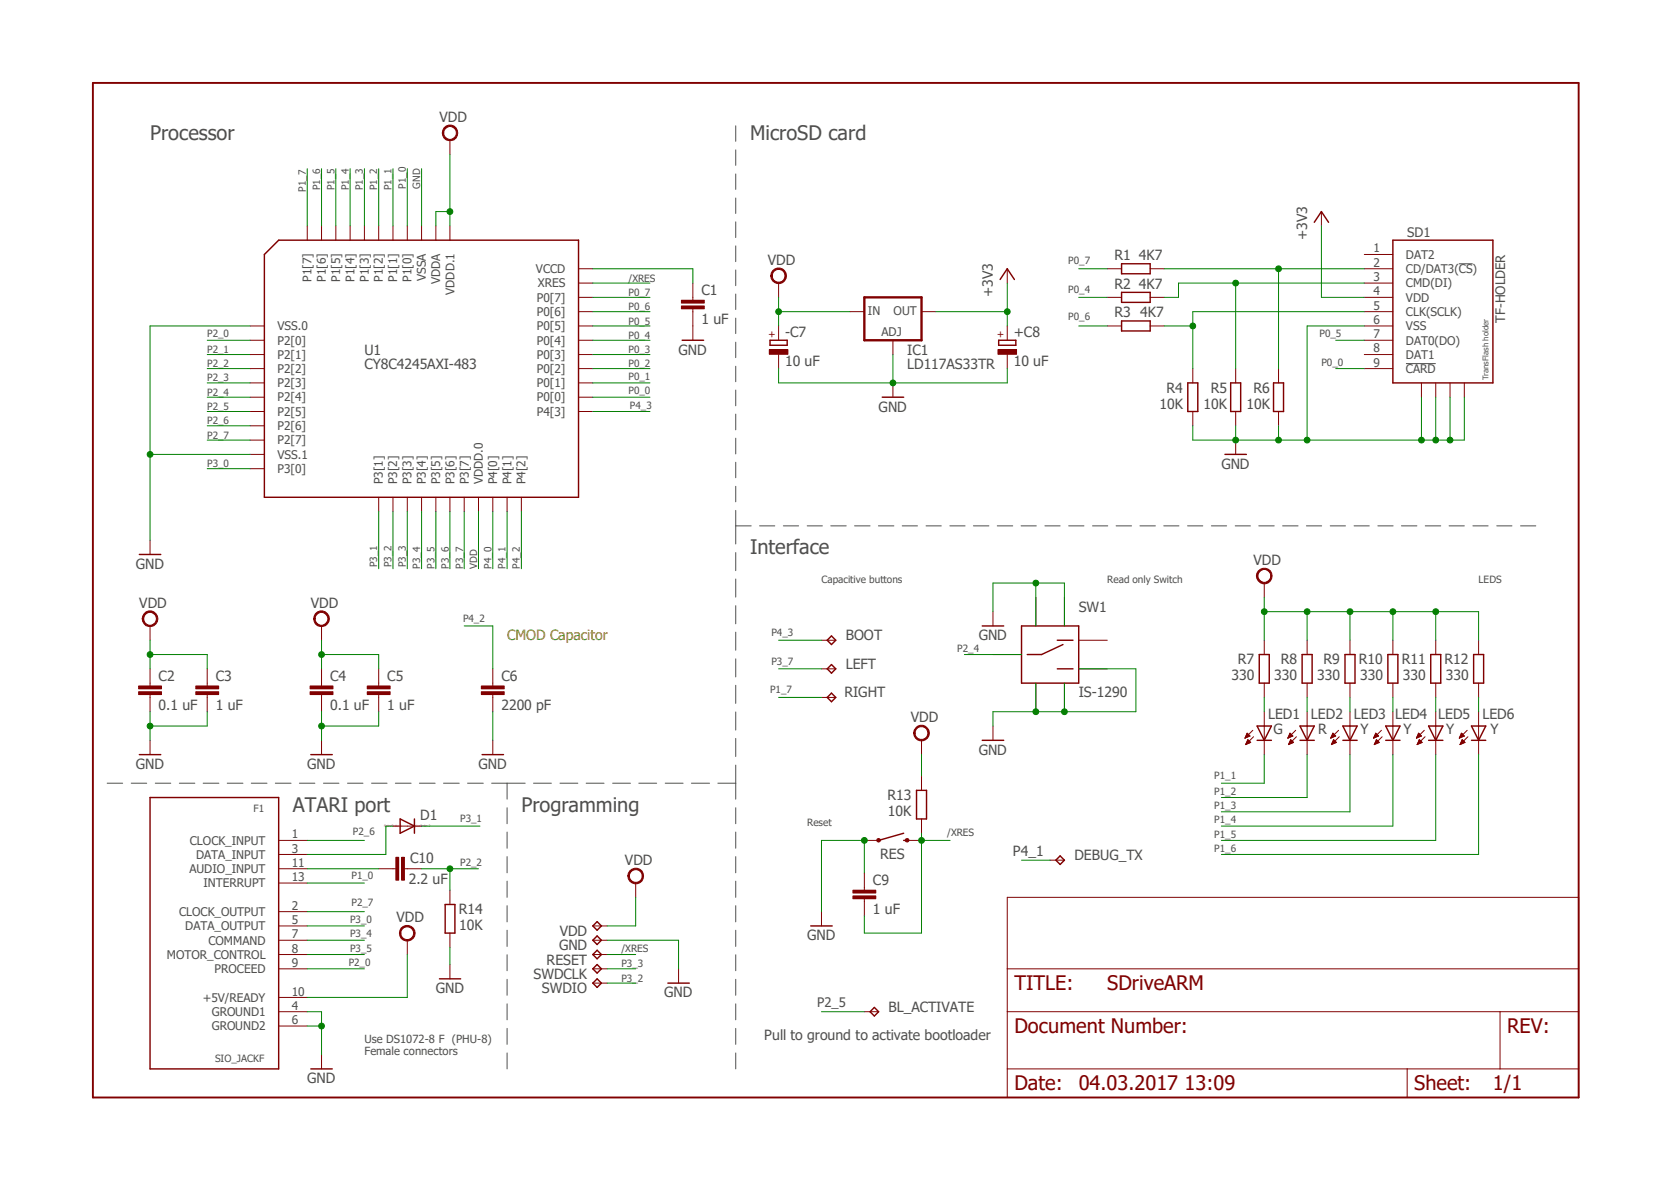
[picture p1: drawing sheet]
<svg xmlns="http://www.w3.org/2000/svg" width="297mm" height="210mm" viewBox="0 0 297 210" stroke-linecap="round" stroke-linejoin="round" font-family="sans-serif">
<path d="M16 14.4l265 181.1M281 14.4l-265 181.1" fill="none" stroke="#fff" stroke-width=".18"/>
<g fill="none" stroke="#505050" stroke-width=".18">
<path d="M130.8 22.4v2.7M130.8 26.6v2.8M130.8 30.9v2.8M130.8 35.2v2.7M130.8 39.4v2.8M130.8 43.7v2.8M130.8 48v2.8M130.8 52.2v2.8M130.8 56.5v2.8M259.3 46.9h2.4M130.8 60.8v2.7M130.8 65.1v2.7"/>
<path d="M130.8 69.3v2.8M130.8 73.6v2.8M130.8 77.9v2.7M249.9 64.6h5.3M130.8 82.1v2.8M130.8 86.4v2.8M130.8 90.7v5.9M130.8 98.2v3.2M130.8 93.4h2.7M135 93.4h2.7M139.2 93.4h2.7M143.5 93.4h2.7"/>
<path d="M147.7 93.4h2.7M151.9 93.4h2.7M156.1 93.4h2.8M160.4 93.4h2.7M164.6 93.4h2.7M168.8 93.4h2.7M173 93.4h2.8M177.2 93.4h2.8M181.5 93.4h2.7M185.7 93.4h2.7M189.9 93.4h2.8M194.2 93.4h2.7"/>
<path d="M198.4 93.4h2.7M202.6 93.4h2.8M206.8 93.4h2.7M211.1 93.4h2.7M215.3 93.4h2.7M219.5 93.4h2.7M223.7 93.4h2.8M228 93.4h2.7M232.2 93.4h2.7M236.4 93.4h2.7M240.7 93.4h2.7M244.9 93.4h2.7"/>
<path d="M249.1 93.4h2.7M253.3 93.4h2.8M257.6 93.4h2.7M261.8 93.4h2.7M266 93.4h2.7M270.3 93.4h2.7M130.8 102.9v3.2M130.8 107.6v3.2M130.8 112.3v3.2M130.8 117.1v3.2M19 139.1h2.8M23.3 139.1h2.8"/>
<path d="M27.6 139.1h2.8M31.9 139.1h2.7M36.1 139.1h2.8M40.4 139.1h2.8M44.7 139.1h2.8M48.9 139.1h2.8M53.2 139.1h2.8M57.5 139.1h2.7M61.8 139.1h2.7M66 139.1h2.8M70.3 139.1h2.8M74.5 139.1h2.8"/>
<path d="M78.8 139.1h2.8M83.1 139.1h2.8M87.4 139.1h5.9M90.1 139.1v2.9M94.8 139.1h3.2M99.5 139.1h3.2M104.2 139.1h3.2M108.9 139.1h3.2M113.5 139.1h3.2M118.2 139.1h3.2M122.9 139.1h3.2M127.6 139.1h3.2"/>
<path d="M130.8 121.8v3.2M130.8 126.5v3.2M130.8 131.2v3.2M130.8 135.9v6.1M90.1 143.5v2.8M90.1 147.8v2.9M90.1 152.2v2.9M90.1 156.5v2.9M130.8 143.5v2.8M130.8 147.8v2.9M130.8 152.2v2.9M130.8 156.5v2.9"/>
<path d="M90.1 160.9v2.9M90.1 165.3v2.8M90.1 169.6v2.9M90.1 174v2.8M90.1 178.4v2.8M130.8 160.9v2.9M130.8 165.3v2.8M130.8 169.6v2.9M130.8 174v2.8M130.8 178.4v2.8M90.1 182.7v2.8M90.1 187.1v2.8"/>
<path d="M130.8 182.7v2.8M130.8 187.1v2.8"/>
</g>
<path d="M16.5 14.7h264.1v180.3h-264.1z" fill="none" stroke="#800000" stroke-width=".34"/>
<g fill="none" stroke="#800000" stroke-width=".18">
<path d="M44.4 57.9h2.6M54.6 40.1v2.6M57.1 40.1v2.6M59.7 40.1v2.6M62.2 40.1v2.6M64.8 40.1v2.6M67.3 40.1v2.6M69.8 40.1v2.6M72.4 40.1v2.6M74.9 40.1v2.6M77.5 40.1v2.6M80 40.1v2.6"/>
<path d="M102.8 57.9h2.6M102.8 52.8h2.6M102.8 50.3h2.6M102.8 47.8h2.6M102.8 55.4h2.6M44.4 60.5h2.6M44.4 63h2.6M44.4 75.6h2.6M44.4 65.5h2.6M44.4 73.1h2.6M44.4 68h2.6M44.4 70.6h2.6"/>
<path d="M44.4 78.2h2.6M102.8 60.5h2.6M102.8 63h2.6M102.8 65.5h2.6M102.8 73.1h2.6M102.8 68h2.6M102.8 70.6h2.6M26.7 96v2.5M44.4 83.3h2.6M44.4 80.7h2.6M67.3 88.3v2.6M69.8 88.3v2.6"/>
<path d="M72.4 88.3v2.6M74.9 88.3v2.6M77.5 88.3v2.6M80 88.3v2.6M82.5 88.3v2.6M85 88.3v2.6M87.6 88.3v2.6M90.1 88.3v2.6M92.7 88.3v2.6M179 159.4h101.6v35.6h-101.6zM179 179.7h101.6M179 172.1h101.6"/>
<path d="M266.6 179.7v10.2M179 189.9h101.6M250.1 189.9v5.1"/>
</g>
<path d="M49.5 42.7h53.3v45.6h-55.8v-43.1zM24.8 98.5h3.8" fill="none" stroke="#800000" stroke-width=".25"/>
<path d="M78.9 22.7a1.38 1.38 0 0 1 2.2 .1 1.38 1.38 0 0 1-.7 2.1 1.38 1.38 0 0 1-1.8-1.3h.3a1.15 1.15 0 0 1 1.6-.9 1.15 1.15 0 0 1 .2 1.9 1.15 1.15 0 0 1-1.8-.6v-.4h-.3z" fill-rule="evenodd" fill="#800000"/>
<path d="M78.9 22.7a1.38 1.38 0 0 1 2.2 .1 1.38 1.38 0 0 1-.7 2.1 1.38 1.38 0 0 1-1.8-1.3h.3a1.15 1.15 0 0 1 1.6-.9 1.15 1.15 0 0 1 .2 1.9 1.15 1.15 0 0 1-1.8-.6v-.4h-.3zM80 24.9v2.5M123.1 52.8v.5M123.1 54.9v.5" fill="none" stroke="#800000" stroke-width=".18"/>
<path d="M121.1 54.4h4.1v.5h-4.1z" fill-rule="evenodd" fill="#800000"/>
<path d="M121.1 54.4h4.1v.5h-4.1z" fill="none" stroke="#800000" stroke-width=".18"/>
<path d="M121.1 53.3h4.1v.5h-4.1z" fill-rule="evenodd" fill="#800000"/>
<path d="M121.1 53.3h4.1v.5h-4.1zM123.1 50.3v2.5M123.1 55.4v5.1M26.7 121.4v.5M26.7 123.4v.5" fill="none" stroke="#800000" stroke-width=".18"/>
<path d="M121.2 60.5h3.9" fill="none" stroke="#800000" stroke-width=".25"/>
<path d="M24.6 122.9h4.1v.5h-4.1z" fill-rule="evenodd" fill="#800000"/>
<path d="M24.6 122.9h4.1v.5h-4.1z" fill="none" stroke="#800000" stroke-width=".18"/>
<path d="M24.6 121.9h4.1v.5h-4.1z" fill-rule="evenodd" fill="#800000"/>
<path d="M26.7 118.8v2.6M24.6 121.9h4.1v.5h-4.1zM26.7 123.9v2.5M36.8 121.4v.5M36.8 123.4v.5" fill="none" stroke="#800000" stroke-width=".18"/>
<path d="M34.8 122.9h4.1v.5h-4.1z" fill-rule="evenodd" fill="#800000"/>
<path d="M34.8 122.9h4.1v.5h-4.1z" fill="none" stroke="#800000" stroke-width=".18"/>
<path d="M34.8 121.9h4.1v.5h-4.1z" fill-rule="evenodd" fill="#800000"/>
<path d="M36.8 118.8v2.6M34.8 121.9h4.1v.5h-4.1zM36.8 123.9v2.5M57.1 121.4v.5M57.1 123.4v.5" fill="none" stroke="#800000" stroke-width=".18"/>
<path d="M55.1 122.9h4.1v.5h-4.1z" fill-rule="evenodd" fill="#800000"/>
<path d="M55.1 122.9h4.1v.5h-4.1z" fill="none" stroke="#800000" stroke-width=".18"/>
<path d="M55.1 121.9h4.1v.5h-4.1z" fill-rule="evenodd" fill="#800000"/>
<path d="M57.1 118.8v2.6M55.1 121.9h4.1v.5h-4.1zM57.1 123.9v2.5M67.3 121.4v.5M67.3 123.4v.5" fill="none" stroke="#800000" stroke-width=".18"/>
<path d="M65.3 122.9h4v.5h-4z" fill-rule="evenodd" fill="#800000"/>
<path d="M65.3 122.9h4v.5h-4z" fill="none" stroke="#800000" stroke-width=".18"/>
<path d="M65.3 121.9h4v.5h-4z" fill-rule="evenodd" fill="#800000"/>
<path d="M67.3 118.8v2.6M65.3 121.9h4v.5h-4zM67.3 123.9v2.5" fill="none" stroke="#800000" stroke-width=".18"/>
<path d="M25.6 109.1a1.39 1.39 0 0 1 2.2 .1 1.39 1.39 0 0 1-.8 2.1 1.39 1.39 0 0 1-1.7-1.4h.2a1.13 1.13 0 0 1 1.5-1 1.13 1.13 0 0 1 .6 1.7 1.13 1.13 0 0 1-1.8 .1l-.3-.8h-.2z" fill-rule="evenodd" fill="#800000"/>
<path d="M25.6 109.1a1.39 1.39 0 0 1 2.2 .1 1.39 1.39 0 0 1-.8 2.1 1.39 1.39 0 0 1-1.7-1.4h.2a1.13 1.13 0 0 1 1.5-1 1.13 1.13 0 0 1 .6 1.7 1.13 1.13 0 0 1-1.8 .1l-.3-.8h-.2zM26.7 111.2v2.5" fill="none" stroke="#800000" stroke-width=".18"/>
<path d="M56 109.1a1.4 1.4 0 0 1 2.3 0 1.4 1.4 0 0 1-.7 2.1 1.4 1.4 0 0 1-1.8-1.3h.2a1.15 1.15 0 0 1 1.7-.9 1.15 1.15 0 0 1 .2 1.9 1.15 1.15 0 0 1-1.9-.6v-.4h-.2z" fill-rule="evenodd" fill="#800000"/>
<path d="M56 109.1a1.4 1.4 0 0 1 2.3 0 1.4 1.4 0 0 1-.7 2.1 1.4 1.4 0 0 1-1.8-1.3h.2a1.15 1.15 0 0 1 1.7-.9 1.15 1.15 0 0 1 .2 1.9 1.15 1.15 0 0 1-1.9-.6v-.4h-.2zM57.1 111.2v2.5M26.7 131.5v2.6M57.1 131.5v2.6M87.6 121.4v.5M87.6 123.4v.5M87.6 131.5v2.6" fill="none" stroke="#800000" stroke-width=".18"/>
<path d="M24.8 134.1h3.8M55.2 134.1h3.9M85.7 134.1h3.8" fill="none" stroke="#800000" stroke-width=".25"/>
<path d="M85.6 122.9h4v.5h-4z" fill-rule="evenodd" fill="#800000"/>
<path d="M85.6 122.9h4v.5h-4z" fill="none" stroke="#800000" stroke-width=".18"/>
<path d="M85.6 121.9h4v.5h-4z" fill-rule="evenodd" fill="#800000"/>
<g fill="none" stroke="#800000" stroke-width=".18">
<path d="M87.6 118.8v2.6M85.6 121.9h4v.5h-4zM87.6 123.9v2.5M49.5 149.3h5.1M49.5 151.8h5.1M49.5 154.3h5.1M49.5 156.9h5.1M49.5 162h5.1M49.5 164.5h5.1M49.5 179.7h5.1M49.5 167h5.1M49.5 169.6h5.1"/>
<path d="M49.5 172.1h5.1M49.5 177.2h5.1M49.5 182.3h5.1M57.1 187.4v2.5"/>
</g>
<path d="M26.7 141.7h22.8v48.2h-22.8zM55.2 189.9h3.9" fill="none" stroke="#800000" stroke-width=".25"/>
<path d="M71.3 164.9a1.41 1.41 0 0 1 2.3 0 1.41 1.41 0 0 1-.8 2.2 1.41 1.41 0 0 1-1.8-1.3h.2a1.14 1.14 0 0 1 1.5-1.1 1.14 1.14 0 0 1 .6 1.8 1.14 1.14 0 0 1-1.8 0l-.2-.3-.1-.4h-.2z" fill-rule="evenodd" fill="#800000"/>
<g fill="none" stroke="#800000" stroke-width=".18">
<path d="M234.9 37.6v2.5M151.1 55.4h2.5M163.8 55.4h2.5M196.8 47.8h2.5M196.8 52.8h2.5M196.8 57.9h2.5M204.4 47.8h2.5M204.4 52.8h2.5M204.4 57.9h2.5M158.7 60.5v2.5M212 65.5v2.5M212 73.1v2.5"/>
<path d="M219.6 65.5v2.5M219.6 73.1v2.5M219.6 78.2v2.5M227.2 65.5v2.5M227.2 73.1v2.5M71.3 164.9a1.41 1.41 0 0 1 2.3 0 1.41 1.41 0 0 1-.8 2.2 1.41 1.41 0 0 1-1.8-1.3h.2a1.14 1.14 0 0 1 1.5-1.1 1.14 1.14 0 0 1 .6 1.8 1.14 1.14 0 0 1-1.8 0l-.2-.3-.1-.4h-.2zM72.4 167v2.6"/>
</g>
<path d="M233.6 39.5l1.3-1.9 1.2 1.9M199.3 46.9h5.1v1.7h-5.1zM199.3 51.9h5.1v1.8h-5.1zM199.3 57h5.1v1.8h-5.1zM136.9 60.5h3v.8h-3zM211.1 68h1.8v5.1h-1.8zM218.7 68h1.8v5.1h-1.8zM226.4 68h1.7v5.1h-1.7zM217.7 80.7h3.8" fill="none" stroke="#800000" stroke-width=".25"/>
<path d="M153.6 52.8h10.2v7.7h-10.2z" fill="none" stroke="#800000" stroke-width=".42"/>
<path d="M136.7 62.1h3.3v.8h-3.3z" fill-rule="evenodd" fill="#800000"/>
<path d="M138.4 57.9v2.6M136.7 62.1h3.3v.8h-3.3zM138.4 63v2.5" fill="none" stroke="#800000" stroke-width=".18"/>
<path d="M177.5 60.5h3.1v.8h-3.1z" fill="none" stroke="#800000" stroke-width=".25"/>
<path d="M177.4 62.1h3.3v.8h-3.3z" fill-rule="evenodd" fill="#800000"/>
<path d="M179 47.8v2.5M179 57.9v2.6M177.4 62.1h3.3v.8h-3.3zM179 63v2.5" fill="none" stroke="#800000" stroke-width=".18"/>
<path d="M177.8 49.7l1.2-1.9 1.3 1.9" fill="none" stroke="#800000" stroke-width=".25"/>
<path d="M137.3 48.1a1.4 1.4 0 0 1 2.3 .1 1.4 1.4 0 0 1-.8 2.1 1.4 1.4 0 0 1-1.8-1.3h.2a1.13 1.13 0 0 1 1.6-1.1 1.13 1.13 0 0 1 .4 1.9 1.13 1.13 0 0 1-1.9-.4l-.1-.4h-.2l.1-.5z" fill-rule="evenodd" fill="#800000"/>
<g fill="none" stroke="#800000" stroke-width=".18">
<path d="M137.3 48.1a1.4 1.4 0 0 1 2.3 .1 1.4 1.4 0 0 1-.8 2.1 1.4 1.4 0 0 1-1.8-1.3h.2a1.13 1.13 0 0 1 1.6-1.1 1.13 1.13 0 0 1 .4 1.9 1.13 1.13 0 0 1-1.9-.4l-.1-.4h-.2l.1-.5zM138.4 50.3v2.5M158.7 68v2.6M224.7 113.7v2.6M232.3 113.7v2.6M239.9 113.7v2.6M247.6 113.7v2.6M255.2 113.7v2.6M262.8 113.7v2.6M224.7 121.4v2.5M232.3 121.4v2.5M239.9 121.4v2.5"/>
<path d="M247.6 121.4v2.5M255.2 121.4v2.5M262.8 121.4v2.5"/>
</g>
<path d="M156.8 70.6h3.8M223.8 116.3h1.8v5.1h-1.8zM231.4 116.3h1.8v5.1h-1.8zM239.1 116.3h1.7v5.1h-1.7zM246.7 116.3h1.8v5.1h-1.8zM254.3 116.3h1.8v5.1h-1.8zM261.9 116.3h1.8v5.1h-1.8z" fill="none" stroke="#800000" stroke-width=".25"/>
<path d="M223.6 101.4a1.39 1.39 0 0 1 2.3 .2 1.39 1.39 0 0 1-.8 2.1 1.39 1.39 0 0 1-1.8-1.4h.3a1.15 1.15 0 0 1 1.5-1.1 1.15 1.15 0 0 1 .4 1.9 1.15 1.15 0 0 1-1.9-.4v-.4h-.3z" fill-rule="evenodd" fill="#800000"/>
<g fill="none" stroke="#800000" stroke-width=".18">
<path d="M146 113.7h2.5M146 118.8h2.5M176.5 116.3h5.1M176.5 108.7v2.5M184.1 106.1v5.1M189.2 106.1v5.1M191.7 113.7h5.1M191.7 118.8h5.1M223.6 101.4a1.39 1.39 0 0 1 2.3 .2 1.39 1.39 0 0 1-.8 2.1 1.39 1.39 0 0 1-1.8-1.4h.3a1.15 1.15 0 0 1 1.5-1.1 1.15 1.15 0 0 1 .4 1.9 1.15 1.15 0 0 1-1.9-.4v-.4h-.3zM224.7 103.6v2.5M146 123.9h2.5M176.5 129v2.5"/>
<path d="M184.1 121.4v5M189.2 121.4v5M221.3 131.1h.1M221.4 131h.2M221.4 130.9h.4M221.4 130.9h.6M221.4 130.8h.8M221.4 132.2h.1M221.4 132.2h.3M221.5 130.7h.6M221.5 132.1h.4M221.5 130.6h.5"/>
<path d="M221.5 132h.6M221.6 130.5h.3M221.6 131.9h.7M221.6 130.4h.2M221.6 131.8h.6M221.7 130.3h.1M221.7 131.7h.4M221.7 131.7h.3M221.7 131.6h.3M221.8 131.5h.1M222.2 130.8l-.5-.5-.4 .8M222.2 130.8l-.9 .3"/>
<path d="M222.3 131.9l-.5-.5-.4 .9M222.3 131.9l-.9 .4M222.7 129.8l-1.4 1.3M222.8 130.9l-1.4 1.4M224.7 126.4v7.7M228.9 131.1h.1M228.9 131h.3M229 130.9h.4M229 130.9h.6M229 132.2h.1M229.1 130.8h.7M229.1 132.2h.2"/>
<path d="M229.1 130.7h.6M229.1 132.1h.4M229.2 130.6h.4M229.2 132h.5M229.2 130.5h.3M229.2 131.9h.7M229.2 130.4h.2M229.2 131.8h.7M229.3 130.3h.1M229.3 131.7h.4M229.4 131.6h.2M229.4 131.5h.1"/>
<path d="M229.8 130.8l-.5-.5-.4 .8M229.8 130.8l-.9 .3M229.9 131.9l-.5-.5-.4 .9M229.9 131.9l-.9 .4M230.3 129.8l-1.4 1.3M230.4 130.9l-1.4 1.4M232.3 126.4v7.7M236.6 131.1h.1M236.6 131h.2M236.6 130.9h.4M236.6 130.9h.6M236.6 132.2h.1"/>
<path d="M236.7 130.8h.7M236.7 132.2h.2M236.7 130.7h.6M236.7 132.1h.4M236.8 130.6h.4M236.8 132h.5M236.8 130.5h.4M236.8 131.9h.7M236.9 130.4h.2M236.9 131.8h.5M236.9 130.3h.1M236.9 131.7h.5"/>
<path d="M236.9 131.7h.4M237 131.6h.2M237 131.5h.1M237.4 130.8l-.5-.5-.4 .8M237.4 130.8l-.9 .3M237.5 131.9l-.5-.5-.4 .9M237.5 131.9l-.9 .4M237.9 129.8l-1.4 1.3M238 130.9l-1.4 1.4M239.9 126.4v7.7M244.1 131.1h.1M244.2 131h.2"/>
<path d="M244.2 130.9h.4M244.3 130.9h.5M244.3 132.2h.1M244.3 130.8h.7M244.3 132.2h.2M244.3 130.7h.6M244.3 132.1h.4M244.4 130.6h.5M244.4 132h.5M244.4 130.5h.4M244.4 131.9h.7M244.5 130.4h.2"/>
<path d="M244.5 131.8h.6M244.5 130.3h.1M244.5 131.7h.5M244.6 131.7h.3M244.6 131.6h.2M244.6 131.5h.1M244.6 131.4l.6 .5-.9 .4zM245 130.8l-.5-.5-.4 .8M245 130.8l-.9 .3M245.5 129.8l-1.4 1.3M245.7 130.9l-1.4 1.4M247.6 126.4v7.7"/>
<path d="M251.8 131.1h.1M251.8 131h.2M251.8 130.9h.4M251.9 130.9h.5M251.9 132.2h.1M251.9 130.8h.7M251.9 132.2h.2M252 130.7h.6M252 132.1h.3M252 130.6h.5M252 132h.6M252.1 130.5h.3"/>
<path d="M252.1 131.9h.6M252.1 130.4h.2M252.1 130.3h.1M252.1 131.8h.6M252.1 131.7h.5M252.2 131.7h.3M252.2 131.6h.2M252.2 131.5h.1M252.3 131.4l.5 .5-.9 .4zM252.6 130.8l-.5-.5-.3 .8M252.6 130.8l-.8 .3M253.2 129.8l-1.4 1.3"/>
<path d="M253.3 130.9l-1.4 1.4M255.2 126.4v7.7M259.4 131.1h.1M259.4 131h.2M259.5 130.9h.3M259.5 130.9h.6M259.5 132.2h.1M259.5 130.8h.8M259.5 132.2h.3M259.6 130.7h.6M259.6 132.1h.4M259.6 130.6h.5"/>
<path d="M259.6 132h.5M259.7 130.5h.3M259.7 131.9h.6M259.7 130.4h.2M259.7 130.3h.1M259.7 131.8h.6M259.8 131.7h.4M259.8 131.7h.3M259.8 131.6h.3M259.8 131.5h.2M259.9 131.4l.5 .5-.9 .4zM260.3 130.8l-.5-.5-.4 .8"/>
<path d="M260.3 130.8l-.9 .3M260.8 129.8l-1.4 1.3M260.9 130.9l-1.4 1.4M262.8 126.4v7.7M105.4 174.7h2.5M105.4 172.1h2.5M105.4 169.6h2.5M105.4 167h2.5M105.4 164.5h2.5"/>
</g>
<g fill="none" stroke="#800000" stroke-width=".25">
<path d="M147.8 113l.7 .7-.7 .8-.8-.8zM147.8 118.1l.7 .7-.7 .8-.8-.8zM174.6 111.2h3.8M181.6 111.2h10.1v10.2h-10.1zM187.9 113.7h2.8M187.9 118.8h2.8M188.9 114.5l-3.8 1.8h-2.5M147.8 123.1l.7 .8-.7 .8-.8-.8zM174.6 131.5h3.8M223.4 129h2.6l-1.3 2.5zM223.4 131.5h2.6M231.1 131.5h2.5"/>
<path d="M231.1 129h2.5l-1.3 2.5zM238.7 131.5h2.5M238.7 129h2.5l-1.3 2.5zM246.3 131.5h2.5M246.3 129h2.5l-1.2 2.5zM253.9 131.5h2.6M253.9 129h2.6l-1.3 2.5zM261.5 131.5h2.6M261.5 129h2.6l-1.3 2.5zM106.1 173.9l.8 .8-.8 .7-.7-.7zM106.1 171.4l.8 .7-.8 .8-.7-.8zM106.1 168.8l.8 .8-.8 .7-.7-.7z"/>
<path d="M106.1 166.3l.8 .7-.8 .8-.7-.8zM106.1 163.7l.8 .8-.8 .8-.7-.8z"/>
</g>
<path d="M111.9 154.7a1.4 1.4 0 0 1 2.3 .2 1.4 1.4 0 0 1-.8 2.1 1.4 1.4 0 0 1-1.8-1.4h.2a1.15 1.15 0 0 1 1.6-1.1 1.15 1.15 0 0 1 .4 1.9 1.15 1.15 0 0 1-1.9-.4l-.1-.4h-.2z" fill-rule="evenodd" fill="#800000"/>
<path d="M111.9 154.7a1.4 1.4 0 0 1 2.3 .2 1.4 1.4 0 0 1-.8 2.1 1.4 1.4 0 0 1-1.8-1.4h.2a1.15 1.15 0 0 1 1.6-1.1 1.15 1.15 0 0 1 .4 1.9 1.15 1.15 0 0 1-1.9-.4l-.1-.4h-.2zM113 156.9v2.5M120.6 172.1v2.6" fill="none" stroke="#800000" stroke-width=".18"/>
<path d="M160.6 149.3h.6M160.6 148l-4.4 1.3M118.7 174.7h3.8" fill="none" stroke="#800000" stroke-width=".25"/>
<path d="M155.9 149.1h.5l.1 .2-.1 .2h-.5z" fill-rule="evenodd" fill="#800000"/>
<path d="M155.9 149.1h.5l.1 .2-.1 .2h-.5z" fill="none" stroke="#800000" stroke-width=".18"/>
<path d="M161 149.1h.5l.1 .2-.1 .2h-.5z" fill-rule="evenodd" fill="#800000"/>
<path d="M153.6 149.3h2.6M153.6 157.6v.6M153.6 159.7v.5M161 149.1h.5l.1 .2-.1 .2h-.5zM161.2 149.3h2.6" fill="none" stroke="#800000" stroke-width=".18"/>
<path d="M151.6 159.2h4.1v.5h-4.1z" fill-rule="evenodd" fill="#800000"/>
<path d="M151.6 159.2h4.1v.5h-4.1z" fill="none" stroke="#800000" stroke-width=".18"/>
<path d="M151.6 158.2h4.1v.5h-4.1z" fill-rule="evenodd" fill="#800000"/>
<path d="M163.8 137.9v2.5M151.6 158.2h4.1v.5h-4.1zM153.6 155.1v2.5M163.8 145.5v2.5M146 162v2.5M153.6 160.2v2.5" fill="none" stroke="#800000" stroke-width=".18"/>
<path d="M162.9 140.4h1.8v5.1h-1.8zM144.1 164.5h3.8" fill="none" stroke="#800000" stroke-width=".25"/>
<path d="M163.1 129a1.4 1.4 0 0 1 2 .7 1.4 1.4 0 0 1-1 1.9 1.4 1.4 0 0 1-1.7-1.3h.2a1.13 1.13 0 0 1 1.5-1.1 1.13 1.13 0 0 1 .6 1.7 1.13 1.13 0 0 1-1.8 .1l-.3-.7h-.2l.1-.5z" fill-rule="evenodd" fill="#800000"/>
<g fill="none" stroke="#800000" stroke-width=".18">
<path d="M242.5 45.2h5.1M242.5 47.8h5.1M242.5 50.3h5.1M242.5 52.8h5.1M242.5 55.4h5.1M242.5 57.9h5.1M242.5 60.5h5.1M242.5 63h5.1M242.5 65.5h5.1M252.6 68v2.6M255.2 68v2.6M257.7 68v2.6"/>
<path d="M260.3 68v2.6M162.7 129.4a1.39 1.39 0 0 1 2.3 .1 1.39 1.39 0 0 1-.8 2.1 1.39 1.39 0 0 1-1.8-1.3h.2a1.13 1.13 0 0 1 1.5-1.1 1.13 1.13 0 0 1 .6 1.7 1.13 1.13 0 0 1-1.8 .1l-.3-.7h-.2l.1-.5zM163.8 131.5v2.6M69.8 154.3h.6M71.9 154.3h.5"/>
</g>
<path d="M247.6 42.7h17.7v25.3h-17.7z" fill="none" stroke="#800000" stroke-width=".25"/>
<path d="M70.4 152.3h.5v4.1h-.5z" fill-rule="evenodd" fill="#800000"/>
<path d="M70.4 152.3h.5v4.1h-.5z" fill="none" stroke="#800000" stroke-width=".18"/>
<path d="M71.4 152.3h.5v4.1h-.5z" fill-rule="evenodd" fill="#800000"/>
<path d="M67.3 154.3h2.5M69.8 146.8h5.1M71.4 152.3h.5v4.1h-.5zM72.4 154.3h2.5M80 158.2v2.5M186.6 152.8h2.6M80 165.8v2.5M80 171.4v2.5M153.6 179.7h2.6" fill="none" stroke="#800000" stroke-width=".18"/>
<path d="M71.1 145.5l2.6 1.3-2.6 1.2zM73.7 145.5v2.5M188.4 152.1l.8 .7-.8 .8-.7-.8zM78.1 173.9h3.8M79.1 160.7h1.8v5.1h-1.8zM155.4 179l.8 .7-.8 .8-.8-.8z" fill="none" stroke="#800000" stroke-width=".25"/>
<path d="M44.4 57.9h-17.7v38.1M26.7 80.7h17.7" fill="none" stroke="#008000" stroke-width=".18"/>
<circle cx="26.7" cy="80.7" r=".51" fill="#008000"/>
<g fill="none" stroke="#008000" stroke-width=".18">
<path d="M74.9 30v10.1M26.7 126.4v5.1M36.8 126.4v2.6h-10.1"/>
<circle cx="26.7" cy="80.7" r=".51"/>
</g>
<circle cx="26.7" cy="129" r=".51" fill="#008000"/>
<g fill="none" stroke="#008000" stroke-width=".18">
<path d="M57.1 126.4v5.1M67.3 126.4v2.6h-10.2"/>
<circle cx="26.7" cy="129" r=".51"/>
</g>
<circle cx="57.1" cy="129" r=".51" fill="#008000"/>
<g fill="none" stroke="#008000" stroke-width=".18">
<path d="M87.6 126.4v5.1M54.6 179.7h2.5v7.7M54.6 182.3h2.5"/>
<circle cx="57.1" cy="129" r=".51"/>
</g>
<circle cx="57.1" cy="182.3" r=".51" fill="#008000"/>
<g fill="none" stroke="#008000" stroke-width=".18">
<path d="M242.5 57.9h-10.2v20.3h-12.7v-2.6"/>
<circle cx="57.1" cy="182.3" r=".51"/>
</g>
<circle cx="219.6" cy="78.2" r=".51" fill="#008000"/>
<g fill="none" stroke="#008000" stroke-width=".18">
<path d="M227.2 75.6v2.6"/>
<circle cx="219.6" cy="78.2" r=".51"/>
</g>
<circle cx="227.2" cy="78.2" r=".51" fill="#008000"/>
<circle cx="227.2" cy="78.2" r=".51" fill="none" stroke="#008000" stroke-width=".18"/>
<circle cx="232.3" cy="78.2" r=".51" fill="#008000"/>
<g fill="none" stroke="#008000" stroke-width=".18">
<path d="M212 75.6v2.6h7.6M252.6 70.6v7.6M255.2 70.6v7.6M257.7 70.6v7.6M260.3 70.6v7.6h-28"/>
<circle cx="232.3" cy="78.2" r=".51"/>
</g>
<circle cx="252.6" cy="78.2" r=".51" fill="#008000"/>
<circle cx="252.6" cy="78.2" r=".51" fill="none" stroke="#008000" stroke-width=".18"/>
<circle cx="255.2" cy="78.2" r=".51" fill="#008000"/>
<circle cx="255.2" cy="78.2" r=".51" fill="none" stroke="#008000" stroke-width=".18"/>
<circle cx="257.7" cy="78.2" r=".51" fill="#008000"/>
<g fill="none" stroke="#008000" stroke-width=".18">
<path d="M158.7 63v5h-20.3v-2.5M179 65.5v2.5"/>
<circle cx="257.7" cy="78.2" r=".51"/>
</g>
<circle cx="158.7" cy="68" r=".51" fill="#008000"/>
<g fill="none" stroke="#008000" stroke-width=".18">
<path d="M158.7 68h20.3M189.2 103.6h-12.7v5.1"/>
<circle cx="158.7" cy="68" r=".51"/>
</g>
<circle cx="184.1" cy="103.6" r=".51" fill="#008000"/>
<g fill="none" stroke="#008000" stroke-width=".18">
<path d="M184.1 103.6v7.6M189.2 103.6v7.6M201.9 118.8v7.6h-12.7M176.5 126.4v2.6"/>
<circle cx="184.1" cy="103.6" r=".51"/>
</g>
<circle cx="189.2" cy="126.4" r=".51" fill="#008000"/>
<g fill="none" stroke="#008000" stroke-width=".18">
<path d="M184.1 126.4h5.1"/>
<circle cx="189.2" cy="126.4" r=".51"/>
</g>
<circle cx="184.1" cy="126.4" r=".51" fill="#008000"/>
<g fill="none" stroke="#008000" stroke-width=".18">
<path d="M191.7 118.8h10.2M184.1 121.4v5h-7.6M189.2 121.4v5M153.6 155.1v-5.8h-7.6v12.7M107.9 167h12.7v5.1"/>
<circle cx="184.1" cy="126.4" r=".51"/>
</g>
<circle cx="153.6" cy="149.3" r=".51" fill="#008000"/>
<g fill="none" stroke="#008000" stroke-width=".18">
<path d="M36.8 60.5h7.6M36.8 63h7.6M36.8 65.5h7.6M74.9 154.3h10.1M80 154.3v3.9M54.6 172.1h10.2M80 168.3v3.1"/>
<circle cx="153.6" cy="149.3" r=".51"/>
</g>
<circle cx="80" cy="154.3" r=".51" fill="#008000"/>
<g fill="none" stroke="#008000" stroke-width=".18">
<path d="M54.6 30v10.1M57.1 30v10.1M59.7 30v10.1M62.2 30v10.1M64.8 30v10.1M67.3 30v10.1M69.8 30v10.1M72.4 30v10.1M105.4 50.3h10.1M36.8 68h7.6M36.8 70.6h7.6M36.8 73.1h7.6"/>
<path d="M36.8 75.6h7.6M36.8 78.2h7.6M36.8 83.3h7.6M171.4 116.3h10.2M138.4 123.9h7.6M224.7 134.1v5h-7.6M232.3 134.1v7.6h-15.2M239.9 134.1v10.1h-22.8M247.6 134.1v12.7h-30.5M255.2 134.1v15.2h-38.1M262.8 134.1v17.7h-45.7M54.6 149.3h10.2"/>
<path d="M54.6 156.9h10.2M163.8 149.3h5.1M163.8 148v17.8h-10.2v-3.1M54.6 162h10.2M54.6 164.5h10.2M107.9 169.6h5.1M146 179.7h7.6"/>
<circle cx="80" cy="154.3" r=".51"/>
</g>
<circle cx="163.8" cy="149.3" r=".51" fill="#008000"/>
<g fill="none" stroke="#008000" stroke-width=".18">
<path d="M80 37.6h-2.5v2.5M80 27.4v12.7M105.4 52.8h10.1M105.4 55.4h10.1M105.4 57.9h10.1M191.7 52.8h5.1M191.7 47.8h5.1M191.7 57.9h5.1M105.4 60.5h10.1M105.4 63h10.1M105.4 65.5h10.1M105.4 68h10.1"/>
<path d="M105.4 70.6h10.1M105.4 73.1h10.1M237.4 60.5h5.1M237.4 65.5h5.1M67.3 90.9v10.1M69.8 90.9v10.1M72.4 90.9v10.1M74.9 90.9v10.1M77.5 90.9v10.1M80 90.9v10.1M82.5 90.9v10.1M90.1 90.9v10.1"/>
<path d="M92.7 90.9v10.1M82.5 111.2h5.1v7.6M138.4 113.7h7.6M138.4 118.8h7.6M74.9 146.8h10.4M181.6 152.8h5M54.6 167h10.2M54.6 169.6h10.2M107.9 174.7h5.1M107.9 172.1h5.1"/>
<circle cx="163.8" cy="149.3" r=".51"/>
</g>
<circle cx="80" cy="37.6" r=".51" fill="#008000"/>
<g fill="none" stroke="#008000" stroke-width=".18">
<path d="M85 90.9v10.1M26.7 113.7v5.1M26.7 116.3h10.1v2.5"/>
<circle cx="80" cy="37.6" r=".51"/>
</g>
<circle cx="26.7" cy="116.3" r=".51" fill="#008000"/>
<g fill="none" stroke="#008000" stroke-width=".18">
<path d="M57.1 113.7v5.1M57.1 116.3h10.2v2.5"/>
<circle cx="26.7" cy="116.3" r=".51"/>
</g>
<circle cx="57.1" cy="116.3" r=".51" fill="#008000"/>
<g fill="none" stroke="#008000" stroke-width=".18">
<path d="M138.4 55.4h12.7M138.4 52.8v5.1M72.4 169.6v7.6h-17.8"/>
<circle cx="57.1" cy="116.3" r=".51"/>
</g>
<circle cx="138.4" cy="55.4" r=".51" fill="#008000"/>
<g fill="none" stroke="#008000" stroke-width=".18">
<path d="M224.7 106.1v7.6M224.7 108.7h38.1v5M232.3 108.7v5M239.9 108.7v5M247.6 108.7v5M255.2 108.7v5"/>
<circle cx="138.4" cy="55.4" r=".51"/>
</g>
<circle cx="232.3" cy="108.7" r=".51" fill="#008000"/>
<circle cx="232.3" cy="108.7" r=".51" fill="none" stroke="#008000" stroke-width=".18"/>
<circle cx="239.9" cy="108.7" r=".51" fill="#008000"/>
<circle cx="239.9" cy="108.7" r=".51" fill="none" stroke="#008000" stroke-width=".18"/>
<circle cx="247.6" cy="108.7" r=".51" fill="#008000"/>
<circle cx="247.6" cy="108.7" r=".51" fill="none" stroke="#008000" stroke-width=".18"/>
<circle cx="255.2" cy="108.7" r=".51" fill="#008000"/>
<circle cx="255.2" cy="108.7" r=".51" fill="none" stroke="#008000" stroke-width=".18"/>
<circle cx="224.7" cy="108.7" r=".51" fill="#008000"/>
<g fill="none" stroke="#008000" stroke-width=".18">
<path d="M105.4 47.8h17.7v2.5M206.9 47.8h35.6M227.2 47.8v17.7M163.8 134.1v3.8M113 159.4v5.1h-5.1"/>
<circle cx="224.7" cy="108.7" r=".51"/>
</g>
<circle cx="227.2" cy="47.8" r=".51" fill="#008000"/>
<g fill="none" stroke="#008000" stroke-width=".18">
<path d="M219.6 50.3v15.2M242.5 50.3h-33v2.5h-2.6"/>
<circle cx="227.2" cy="47.8" r=".51"/>
</g>
<circle cx="219.6" cy="50.3" r=".51" fill="#008000"/>
<g fill="none" stroke="#008000" stroke-width=".18">
<path d="M206.9 57.9h5.1M242.5 55.4h-30.5v10.1"/>
<circle cx="219.6" cy="50.3" r=".51"/>
</g>
<circle cx="212" cy="57.9" r=".51" fill="#008000"/>
<g fill="none" stroke="#008000" stroke-width=".18">
<path d="M166.3 55.4h12.7M179 50.3v7.6M234.9 40.1v12.7h7.6"/>
<circle cx="212" cy="57.9" r=".51"/>
</g>
<circle cx="179" cy="55.4" r=".51" fill="#008000"/>
<g fill="none" stroke="#008000" stroke-width=".18">
<path d="M87.6 90.9v10.1M224.7 123.9v2.5M232.3 123.9v2.5M239.9 123.9v2.5M247.6 123.9v2.5M255.2 123.9v2.5M262.8 123.9v2.5M54.6 154.3h12.7M69.8 146.8h-1.2v5h-14"/>
<circle cx="179" cy="55.4" r=".51"/>
</g>
<g font-size="3.6" fill="#505050">
<text x="26.7" y="24.9">Processor</text>
<text x="133.3" y="24.9">MicroSD card</text>
<text x="133.3" y="98.5">Interface</text>
<text x="52.1" y="144.2">ATARI port</text>
<text x="92.7" y="144.2">Programming</text>
</g>
<g font-size="3.6" fill="#800000">
<text x="180.3" y="175.9">TITLE:</text>
<text x="196.8" y="175.9">SDriveARM</text>
<text x="180.3" y="183.6">Document Number:</text>
<text x="267.9" y="183.6">REV:</text>
<text x="180.3" y="193.7">Date:</text>
<text x="191.7" y="193.7">04.03.2017 13:09</text>
<text x="251.4" y="193.7">Sheet:</text>
<text x="265.3" y="193.7">1/1</text>
</g>
<g font-size="2.5" fill="#505050">
<text x="78.1" y="21.7">VDD</text>
<text x="136.5" y="47.1">VDD</text>
<text x="198.1" y="46.2">R1</text>
<text x="202.4" y="46.2">4K7</text>
<text x="232.3" y="42.7" transform="rotate(-90 232.3 42.7)">+3V3</text>
<text x="124.7" y="52.5">C1</text>
<text x="176.5" y="52.8" transform="rotate(-90 176.5 52.8)">+3V3</text>
<text x="198.1" y="51.3">R2</text>
<text x="202.4" y="51.3">4K7</text>
<text x="124.7" y="57.5">1 uF</text>
<text x="139.5" y="59.9">-C7</text>
<text x="180.2" y="59.9">+C8</text>
<text x="198.1" y="56.4">R3</text>
<text x="202.7" y="56.4">4K7</text>
<text x="64.8" y="63">U1</text>
<text x="64.8" y="65.5">CY8C4245AXI-483</text>
<text x="120.6" y="63">GND</text>
<text x="139.5" y="65">10 uF</text>
<text x="161.2" y="65.5">LD117AS33TR</text>
<text x="161.2" y="63">IC1</text>
<text x="180.2" y="65">10 uF</text>
<text x="207.3" y="69.8">R4</text>
<text x="215.2" y="69.8">R5</text>
<text x="222.8" y="69.8">R6</text>
<text x="156.2" y="73.1">GND</text>
<text x="206.1" y="72.6">10K</text>
<text x="213.9" y="72.6">10K</text>
<text x="221.5" y="72.6">10K</text>
<text x="217.1" y="83.3">GND</text>
<text x="24.1" y="101">GND</text>
<text x="222.8" y="100.4">VDD</text>
<text x="24.8" y="108">VDD</text>
<text x="55.2" y="108">VDD</text>
<text x="150.3" y="113.7">BOOT</text>
<text x="173.9" y="113.7">GND</text>
<text x="191.7" y="108.7">SW1</text>
<text x="150.3" y="118.8">LEFT</text>
<text x="220" y="118">R7</text>
<text x="227.6" y="118">R8</text>
<text x="235.2" y="118">R9</text>
<text x="241.5" y="118">R10</text>
<text x="249.1" y="118">R11</text>
<text x="256.8" y="118">R12</text>
<text x="28.2" y="121">C2</text>
<text x="38.4" y="121">C3</text>
<text x="58.7" y="121">C4</text>
<text x="68.8" y="121">C5</text>
<text x="89.1" y="121">C6</text>
<text x="150.1" y="123.9">RIGHT</text>
<text x="191.7" y="123.9">IS-1290</text>
<text x="218.9" y="120.9">330</text>
<text x="226.5" y="120.9">330</text>
<text x="234.1" y="120.9">330</text>
<text x="241.7" y="120.9">330</text>
<text x="249.3" y="120.9">330</text>
<text x="257" y="120.9">330</text>
<text x="28.2" y="126.1">0.1 uF</text>
<text x="38.4" y="126.1">1 uF</text>
<text x="58.7" y="126.1">0.1 uF</text>
<text x="68.8" y="126.1">1 uF</text>
<text x="89.1" y="126.1">2200 pF</text>
<text x="161.9" y="128.4">VDD</text>
<text x="225.4" y="127.7">LED1</text>
<text x="226.4" y="130.4">G</text>
<text x="233" y="127.7">LED2</text>
<text x="234.3" y="130.4">R</text>
<text x="240.6" y="127.7">LED3</text>
<text x="241.8" y="130.4">Y</text>
<text x="248" y="127.7">LED4</text>
<text x="249.4" y="130.4">Y</text>
<text x="255.6" y="127.7">LED5</text>
<text x="257" y="130.4">Y</text>
<text x="263.5" y="127.7">LED6</text>
<text x="264.9" y="130.4">Y</text>
<text x="24.1" y="136.6">GND</text>
<text x="54.6" y="136.6">GND</text>
<text x="85" y="136.6">GND</text>
<text x="173.9" y="134.1">GND</text>
<text x="157.7" y="142.2">R13</text>
<text x="74.7" y="145.8">D1</text>
<text x="157.8" y="145">10K</text>
<text x="72.9" y="153.2">C10</text>
<text x="111.1" y="153.8">VDD</text>
<text x="156.4" y="152.6">RES</text>
<text x="180" y="152.1">P4_1</text>
<text x="191" y="152.9">DEBUG_TX</text>
<text x="72.6" y="157">2.2 uF</text>
<text x="155.2" y="157.3">C9</text>
<text x="70.5" y="163.9">VDD</text>
<text x="81.5" y="162.5">R14</text>
<text x="81.6" y="165.3">10K</text>
<text x="99.5" y="166.3">VDD</text>
<text x="143.5" y="167">GND</text>
<text x="155.2" y="162.3">1 uF</text>
<text x="94.8" y="173.9">SWDCLK</text>
<text x="97.2" y="171.4">RESET</text>
<text x="99.4" y="168.8">GND</text>
<text x="77.5" y="176.4">GND</text>
<text x="96.3" y="176.4">SWDIO</text>
<text x="118.1" y="177.2">GND</text>
<text x="157.9" y="179.7">BL_ACTIVATE</text>
<text x="135.8" y="184.8">Pull to ground to activate bootloader</text>
<text x="54.6" y="192.4">GND</text>
</g>
<text font-size="2.5" fill="#808000" x="90.1" y="113.7">CMOD Capacitor</text>
<g font-size="2.3" fill="#505050">
<text x="250.1" y="42.2">SD1</text>
<text x="267.5" y="57.3" transform="rotate(-90 267.5 57.3)">TF-HOLDER</text>
<text x="145.2" y="179">P2_5</text>
</g>
<g font-size="2.1" fill="#505050">
<text x="244.1" y="44.8">1</text>
<text x="244.1" y="47.4">2</text>
<text x="249.9" y="46">DAT2</text>
<text x="55.4" y="50.1" transform="rotate(-90 55.4 50.1)">P1[7]</text>
<text x="57.9" y="50.1" transform="rotate(-90 57.9 50.1)">P1[6]</text>
<text x="60.5" y="50.1" transform="rotate(-90 60.5 50.1)">P1[5]</text>
<text x="63" y="50.1" transform="rotate(-90 63 50.1)">P1[4]</text>
<text x="65.5" y="50.1" transform="rotate(-90 65.5 50.1)">P1[3]</text>
<text x="68.1" y="50.1" transform="rotate(-90 68.1 50.1)">P1[2]</text>
<text x="70.6" y="50.1" transform="rotate(-90 70.6 50.1)">P1[1]</text>
<text x="73.2" y="50.1" transform="rotate(-90 73.2 50.1)">P1[0]</text>
<text x="75.7" y="49.9" transform="rotate(-90 75.7 49.9)">VSSA</text>
<text x="78.2" y="50.4" transform="rotate(-90 78.2 50.4)">VDDA</text>
<text x="80.8" y="52.4" transform="rotate(-90 80.8 52.4)">VDDD.1</text>
<text x="95.2" y="48.5">VCCD</text>
<text x="95.4" y="53.6">P0[7]</text>
<text x="95.6" y="51.1">XRES</text>
<text x="244.1" y="49.9">3</text>
<text x="244.1" y="52.5">4</text>
<text x="249.9" y="48.5">CD/DAT3(CS)</text>
<text x="249.9" y="51.1">CMD(DI)</text>
<text x="249.9" y="53.6">VDD</text>
<text x="49.3" y="58.7">VSS.0</text>
<text x="95.4" y="58.7">P0[5]</text>
<text x="95.4" y="56.1">P0[6]</text>
<text x="154.3" y="56">IN</text>
<text x="156.7" y="59.7">ADJ</text>
<text x="158.8" y="56">OUT</text>
<text x="244.1" y="55">5</text>
<text x="244.1" y="57.5">6</text>
<text x="249.9" y="56.1">CLK(SCLK)</text>
<text x="249.9" y="58.7">VSS</text>
<text x="49.3" y="61.2">P2[0]</text>
<text x="49.3" y="63.8">P2[1]</text>
<text x="95.4" y="63.8">P0[3]</text>
<text x="95.4" y="61.2">P0[4]</text>
<text x="244.1" y="60.1">7</text>
<text x="244.1" y="62.6">8</text>
<text x="244.1" y="65.2">9</text>
<text x="249.9" y="61.2">DAT0(DO)</text>
<text x="249.9" y="63.8">DAT1</text>
<text x="49.3" y="66.3">P2[2]</text>
<text x="49.3" y="68.8">P2[3]</text>
<text x="49.3" y="71.3">P2[4]</text>
<text x="95.4" y="66.3">P0[2]</text>
<text x="95.4" y="71.3">P0[0]</text>
<text x="95.4" y="68.8">P0[1]</text>
<text x="249.9" y="66.3">CARD</text>
<text x="49.3" y="76.4">P2[6]</text>
<text x="49.3" y="73.9">P2[5]</text>
<text x="95.4" y="73.9">P4[3]</text>
<text x="49.3" y="81.5">VSS.1</text>
<text x="49.3" y="79">P2[7]</text>
<text x="49.3" y="84">P3[0]</text>
<text x="68.1" y="86" transform="rotate(-90 68.1 86)">P3[1]</text>
<text x="70.6" y="86" transform="rotate(-90 70.6 86)">P3[2]</text>
<text x="73.2" y="86" transform="rotate(-90 73.2 86)">P3[3]</text>
<text x="75.7" y="86" transform="rotate(-90 75.7 86)">P3[4]</text>
<text x="78.2" y="86" transform="rotate(-90 78.2 86)">P3[5]</text>
<text x="80.8" y="86" transform="rotate(-90 80.8 86)">P3[6]</text>
<text x="83.3" y="86" transform="rotate(-90 83.3 86)">P3[7]</text>
<text x="85.8" y="86" transform="rotate(-90 85.8 86)">VDDD.0</text>
<text x="88.3" y="86" transform="rotate(-90 88.3 86)">P4[0]</text>
<text x="90.9" y="86" transform="rotate(-90 90.9 86)">P4[1]</text>
<text x="93.4" y="86" transform="rotate(-90 93.4 86)">P4[2]</text>
<text x="51.9" y="148.9">1</text>
<text x="33.7" y="155.1">AUDIO_INPUT</text>
<text x="33.7" y="150.1">CLOCK_INPUT</text>
<text x="34.8" y="152.6">DATA_INPUT</text>
<text x="51.9" y="151.5">3</text>
<text x="51.9" y="154">11</text>
<text x="36.2" y="157.6">INTERRUPT</text>
<text x="51.9" y="161.6">2</text>
<text x="51.9" y="156.5">13</text>
<text x="31.8" y="162.7">CLOCK_OUTPUT</text>
<text x="32.9" y="165.3">DATA_OUTPUT</text>
<text x="37" y="167.8">COMMAND</text>
<text x="51.9" y="164.2">5</text>
<text x="51.9" y="166.7">7</text>
<text x="29.7" y="170.3">MOTOR_CONTROL</text>
<text x="38.1" y="172.9">PROCEED</text>
<text x="51.9" y="169.2">8</text>
<text x="51.9" y="171.8">9</text>
<text x="36" y="178">+5V/READY</text>
<text x="51.9" y="179.4">4</text>
<text x="51.9" y="176.9">10</text>
<text x="37.6" y="180.5">GROUND1</text>
<text x="37.6" y="183">GROUND2</text>
<text x="51.9" y="181.9">6</text>
</g>
<g font-size="2" fill="#505050">
<text x="64.8" y="185.3">Use DS1072-8 F (PHU-8)</text>
<text x="64.8" y="187.4">Female connectors</text>
</g>
<g font-size="1.8" fill="#505050">
<text x="54.4" y="34" transform="rotate(-90 54.4 34)">P1_7</text>
<text x="56.9" y="33.8" transform="rotate(-90 56.9 33.8)">P1_6</text>
<text x="59.4" y="33.8" transform="rotate(-90 59.4 33.8)">P1_5</text>
<text x="62" y="33.8" transform="rotate(-90 62 33.8)">P1_4</text>
<text x="64.5" y="33.8" transform="rotate(-90 64.5 33.8)">P1_3</text>
<text x="67.1" y="33.8" transform="rotate(-90 67.1 33.8)">P1_2</text>
<text x="69.6" y="33.8" transform="rotate(-90 69.6 33.8)">P1_1</text>
<text x="72.1" y="33.5" transform="rotate(-90 72.1 33.5)">P1_0</text>
<text x="74.7" y="33.5" transform="rotate(-90 74.7 33.5)">GND</text>
<text x="189.9" y="47">P0_7</text>
<text x="111.7" y="50">/XRES</text>
<text x="111.7" y="52.6">P0_7</text>
<text x="189.9" y="52.1">P0_4</text>
<text x="36.8" y="59.9">P2_0</text>
<text x="111.7" y="55.1">P0_6</text>
<text x="111.7" y="57.7">P0_5</text>
<text x="189.9" y="56.9">P0_6</text>
<text x="234.5" y="59.9">P0_5</text>
<text x="36.8" y="62.7">P2_1</text>
<text x="36.8" y="65.3">P2_2</text>
<text x="111.7" y="60.2">P0_4</text>
<text x="111.7" y="62.7">P0_3</text>
<text x="111.7" y="65.3">P0_2</text>
<text x="234.9" y="65">P0_0</text>
<text x="36.8" y="67.8">P2_3</text>
<text x="36.8" y="70.3">P2_4</text>
<text x="111.7" y="67.6">P0_1</text>
<text x="111.7" y="70.1">P0_0</text>
<text x="36.8" y="72.9">P2_5</text>
<text x="36.8" y="75.4">P2_6</text>
<text x="36.8" y="77.9">P2_7</text>
<text x="112" y="72.6">P4_3</text>
<text x="36.8" y="83">P3_0</text>
<text x="67.1" y="100.8" transform="rotate(-90 67.1 100.8)">P3_1</text>
<text x="69.6" y="100.8" transform="rotate(-90 69.6 100.8)">P3_2</text>
<text x="72.1" y="100.8" transform="rotate(-90 72.1 100.8)">P3_3</text>
<text x="74.7" y="101" transform="rotate(-90 74.7 101)">P3_4</text>
<text x="77.2" y="101" transform="rotate(-90 77.2 101)">P3_5</text>
<text x="79.8" y="101" transform="rotate(-90 79.8 101)">P3_6</text>
<text x="82.3" y="101" transform="rotate(-90 82.3 101)">P3_7</text>
<text x="84.8" y="101" transform="rotate(-90 84.8 101)">VDD</text>
<text x="87.3" y="101" transform="rotate(-90 87.3 101)">P4_0</text>
<text x="89.9" y="101" transform="rotate(-90 89.9 101)">P4_1</text>
<text x="92.4" y="101" transform="rotate(-90 92.4 101)">P4_2</text>
<text x="146" y="103.6">Capacitive buttons</text>
<text x="196.8" y="103.6">Read only Switch</text>
<text x="262.8" y="103.6">LEDS</text>
<text x="82.3" y="110.4">P4_2</text>
<text x="137.1" y="113">P4_3</text>
<text x="137.1" y="118.1">P3_7</text>
<text x="170.1" y="115.8">P2_4</text>
<text x="136.9" y="123.1">P1_7</text>
<text x="215.8" y="143.7">P1_3</text>
<text x="215.8" y="141.2">P1_2</text>
<text x="215.8" y="138.4">P1_1</text>
<text x="45.1" y="144.2">F1</text>
<text x="62.7" y="148.3">P2_6</text>
<text x="81.8" y="146">P3_1</text>
<text x="143.5" y="146.8">Reset</text>
<text x="168.4" y="148.5">/XRES</text>
<text x="215.8" y="148.8">P1_5</text>
<text x="215.8" y="146.3">P1_4</text>
<text x="81.8" y="153.9">P2_2</text>
<text x="215.8" y="151.3">P1_6</text>
<text x="62.5" y="161">P2_7</text>
<text x="62.5" y="156.1">P1_0</text>
<text x="62.2" y="164">P3_0</text>
<text x="62.2" y="166.5">P3_4</text>
<text x="62" y="171.6">P2_0</text>
<text x="62.2" y="169.1">P3_5</text>
<text x="110.4" y="169.1">/XRES</text>
<text x="110.4" y="171.9">P3_3</text>
<text x="110.4" y="174.4">P3_2</text>
<text x="38.2" y="188.6">SIO_JACKF</text>
</g>
<g font-size="1.8" fill="#800000">
<text x="137.8" y="60" transform="rotate(-90 137.8 60)">+</text>
<text x="178.4" y="60" transform="rotate(-90 178.4 60)">+</text>
</g>
<text font-size="1.4" fill="#505050" x="264.6" y="67.6" transform="rotate(-90 264.6 67.6)">TransFlash holder</text>
<g font-size=".6" fill="#800080">
<text x="68.3" y="147">SpiceOrder 1</text>
<text x="73.4" y="147">SpiceOrder 2</text>
</g>
</svg>
